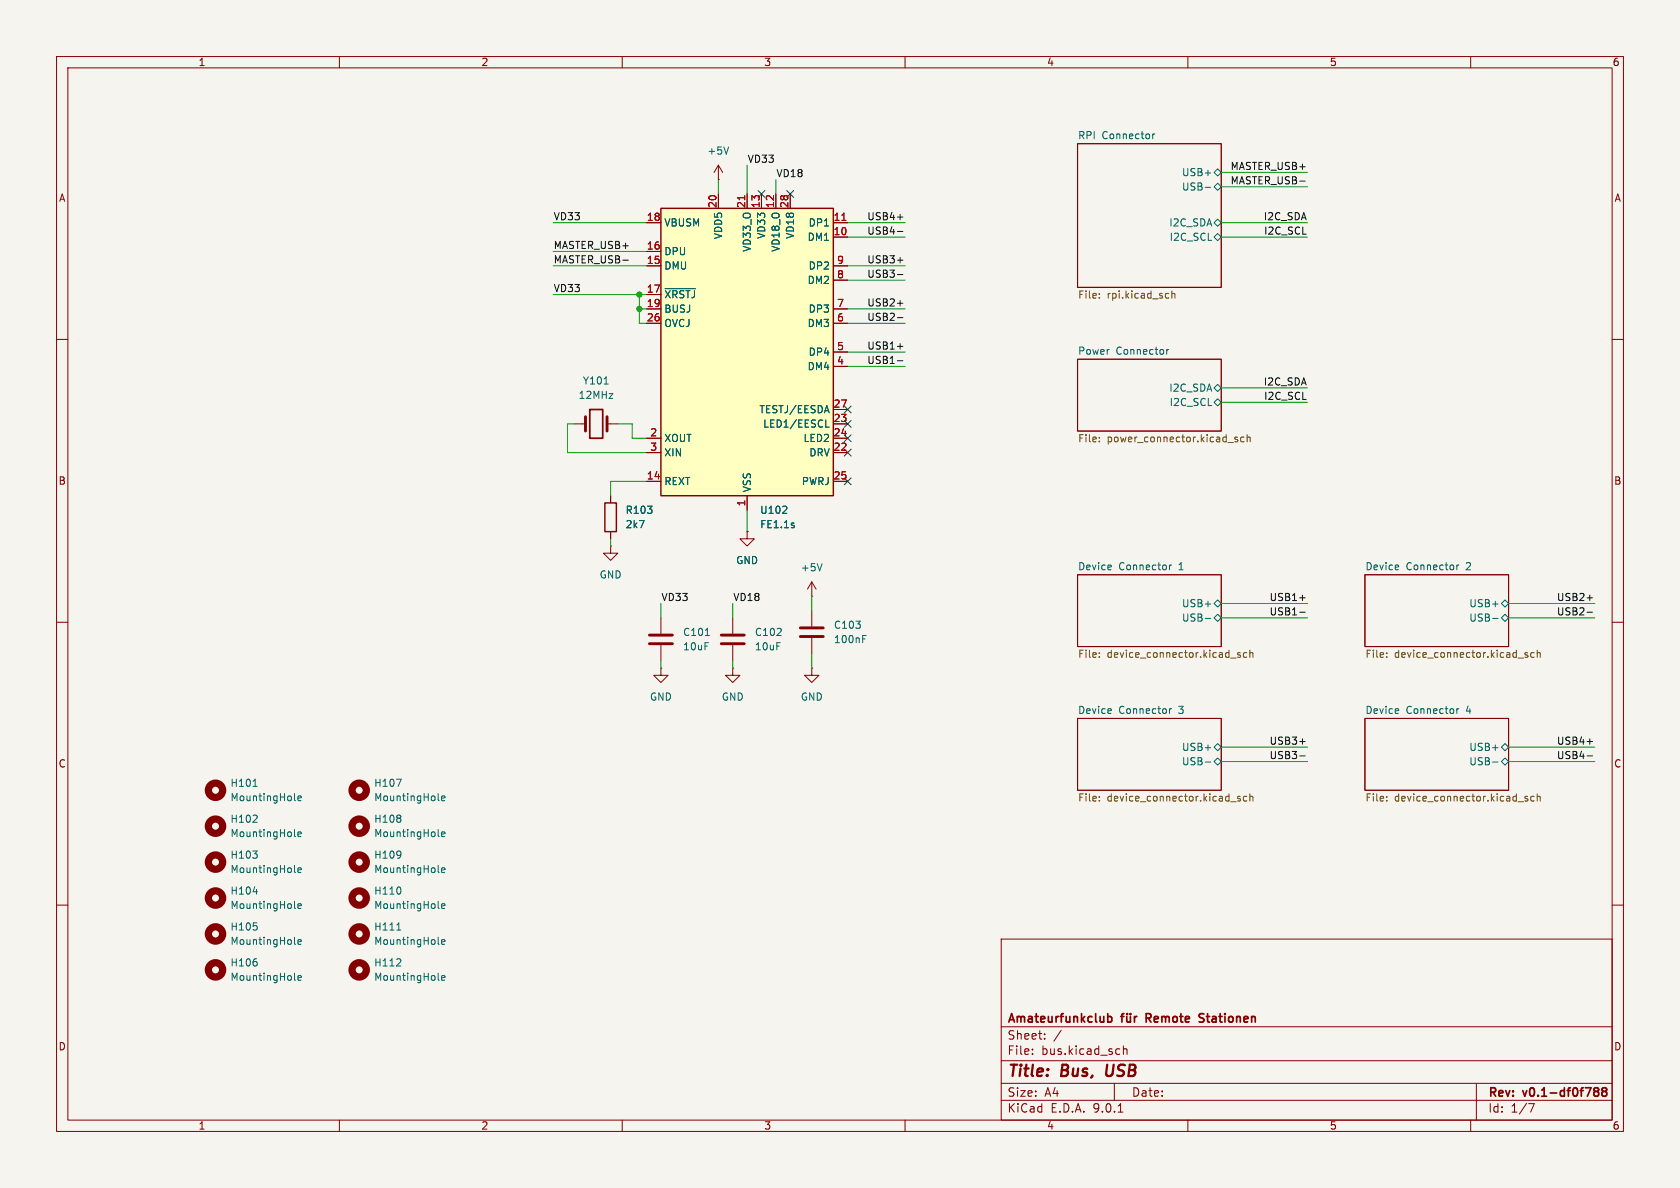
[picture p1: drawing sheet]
<svg xmlns="http://www.w3.org/2000/svg" width="297mm" height="210mm" viewBox="0 0 297 210" stroke-linecap="round" stroke-linejoin="round" font-family="sans-serif">
<path d="M0 0h297v210h-297z" fill="#f5f4ef" stroke="#f5f4ef" stroke-width=".18"/>
<g fill="none" stroke="#840000" stroke-width=".18">
<path d="M10 10h277v190h-277zM12 12h273v186h-273zM60 10v2M110 10v2M160 10v2M210 10v2M260 10v2M127 31.8h.1M127 29.2l-.8 1.3M127 29.2l.8 1.3M127 29.2v2.6M190.5 25.4h25.4v25.4h-25.4z"/>
<path d="M10 60h2M101.6 74.9h1.9M107.3 74.9h1.9M190.5 63.5h25.4v12.7h-25.4zM285 60h2M107.9 87.6v1.3M107.9 94v1.3M132.1 94v1.3h1.2l-1.2 1.2-1.3-1.2h1.3M132.1 94h.1M10 110h2M116.8 118.1v1.3h1.3l-1.3 1.3-1.2-1.3h1.2M116.8 118.1h.1"/>
<path d="M129.5 118.1v1.3h1.3l-1.3 1.3-1.2-1.3h1.2M129.5 118.1h.1M143.5 118.1v1.3h1.3l-1.3 1.3-1.3-1.3h1.3M143.5 118.1h.1M143.5 105.4h.1M143.5 102.9v2.5M143.5 108v2.7M143.5 112.8v2.8M143.5 102.9l-.8 1.2M143.5 102.9l.8 1.2M190.5 101.6h25.4v12.7h-25.4zM241.3 101.6h25.4v12.7h-25.4z"/>
<path d="M285 110h2M190.5 127h25.4v12.7h-25.4zM241.3 127h25.4v12.7h-25.4zM10 160h2M177 166h108v32h-108zM285 160h2M60 198v2M110 198v2M160 198v2M177 194.5h108M177 191.5h108M177 187.5h108"/>
<path d="M177 181.5h108M182.5 186.3v.1M182.5 185.5v.1M184.7 183.6v.1M184.7 182.8v.1M187.6 182.1l-1.3 2M197 191.5v3M197.7 196.6h.8M197.8 185.4l.2 .1M198 186.3l-.2 .1M198.6 184.9v1.5M198.6 185.5l.2-.1 .4 .1v.9"/>
<path d="M210 198v2M260 198v2M261 191.5v6.5M270.2 195.1h1l-.6 1.5"/>
</g>
<g fill="none" stroke="#840000" stroke-width=".3">
<path d="M104.3 72.4h2.3v5.1h-2.3zM195.8 179.8l.5-.1 .3 .3v.4l-.2 .2h-.6M198.1 179.7h.6M198.7 179.2l-.4 .2v1.3M199.2 179.7l.1 .9 .3 .1 .2-.2M199.3 179.2v.1M199.8 179.2v.1M199.8 179.7v1M200.6 179.7v1M201 179.7l-.3 .1-.1 .2M202.6 180h.6M203.2 179.2h-.6v1.5"/>
<path d="M212.8 179.3l-.5-.1-.3 .3 .1 .3 .6 .2M212 180.6h.7M282.1 192.3l.4 .1 .1 .2-.3 .3M282.1 192.9h.2M282.3 192.9l.3 .2v.4l-.1 .2-.4 .1M283.5 192.9l-.3-.3 .3-.3 .4 .1 .2 .2-.3 .3M283.5 192.9h.3M283.5 192.9l-.3 .3 .1 .4 .2 .2 .4-.1 .2-.2-.1-.4-.2-.2"/>
</g>
<path d="M195.7 188.2l-.2 1.6 .4 .4" fill="none" stroke="#840000" stroke-width=".4"/>
<g fill="none" stroke="#006464" stroke-width=".18">
<path d="M128.8 26l-.4 1.2M203.8 23.7v.8M204.1 23.7l-.3 .2M213.1 33.1h.9M214.6 39.4l.7-.7 .6 .7-.6 .6zM214.6 30.5l.7-.7 .6 .7-.6 .6zM214.6 33l.7-.6 .6 .6-.6 .7zM214.6 41.9l.7-.6 .6 .6-.6 .6zM106.8 67.9h.7M206.3 61.8v.8M206.6 61.8l-.3 .2M214.6 71.1l.7-.6 .6 .6-.6 .7z"/>
<path d="M214.6 68.6l.7-.7 .6 .7-.6 .6zM145.3 99.6l-.4 1.3M196.4 99.9l.1 .3-.6 .1M206.7 99.9v.8M207.1 99.9l-.4 .2M247.2 99.9l.1 .3-.6 .1M257.5 99.9v.8M257.9 99.9l-.4 .2M152.5 112.9h.4M152.5 112.3h.6M213.1 109.3h.9M214.6 106.7l.7-.7 .6 .7-.6 .6z"/>
<path d="M215.3 108.6l.6 .6-.6 .7-.7-.7zM263.9 109.3h.9M265.4 106.7l.7-.7 .6 .7-.6 .6zM265.4 109.2l.7-.6 .6 .6-.6 .7zM196.4 125.3l.1 .3-.6 .1M206.7 125.3v.8M207.1 125.3l-.4 .2M213.1 134.7h.9M214.6 134.6l.7-.6 .6 .6-.6 .7zM215.3 131.4l.6 .7-.6 .6-.7-.6zM247.2 125.3l.1 .3-.6 .1M257.5 125.3v.8"/>
<path d="M257.9 125.3l-.4 .2M263.9 134.7h.9M265.4 132.1l.7-.7 .6 .7-.6 .6zM265.4 134.6l.7-.6 .6 .6-.6 .7z"/>
</g>
<g fill="none" stroke="#725600" stroke-width=".18">
<path d="M194.3 51.9v.1M194.3 52.6v.1M206.5 51.9h.1M206.6 52.6l-.1 .1M207.2 51.4v1.3M207.2 52l.2-.1h.3v.8M194.3 78v.1M194.3 77.3v.1M218.8 77.3h-.3l-.2 .1 .1 .2 .4 .1v.3h-.5M219.9 77.3h-.3l-.3 .2 .1 .5h.5M220.5 77.4l.2-.1h.3v.8M220.5 76.8v1.3"/>
<path d="M194.3 115.4v.1M194.3 116.1v.1M217.6 116.3h.9M219.3 115.4h-.3l-.2 .1v.2l.5 .1v.3h-.5M220.4 115.4h-.3l-.3 .2 .1 .5h.5M221 114.9v1.3M221 115.5l.1-.1h.3l.1 .8M245.1 115.4v.1M245.1 116.1v.1M268.4 116.3h.9M270.1 115.4h-.3l-.2 .1v.2l.5 .1v.3h-.5M271.2 115.4h-.3l-.3 .2 .1 .5h.5"/>
<path d="M271.8 115.5l.1-.1h.3l.1 .8M271.8 114.9v1.3M194.3 140.8v.1M194.3 141.5v.1M217.6 141.7h.9M219.3 140.8h-.3l-.2 .1v.2l.5 .1v.3h-.5M220.4 140.8h-.3l-.3 .2 .1 .5h.5M221 140.9l.1-.1h.3l.1 .8M221 140.3v1.3M245.1 141.5v.1M245.1 140.8v.1M268.4 141.7h.9"/>
<path d="M270.1 140.8h-.3l-.2 .1v.2l.5 .1v.3h-.5M271.2 140.8h-.3l-.3 .2 .1 .5h.5M271.8 140.9l.1-.1h.3l.1 .8M271.8 140.3v1.3"/>
</g>
<path d="M106.9 88.9h2.1v5.1h-2.1z" fill="none" stroke="#840000" stroke-width=".25"/>
<path d="M103.5 73.7v2.5M107.3 73.7v2.5M141.5 111h4M141.5 112.5h4" fill="none" stroke="#840000" stroke-width=".51"/>
<path d="M116.8 36.8h30.5v50.8h-30.5z" fill="#ffffc2"/>
<path d="M116.8 36.8h30.5v50.8h-30.5z" fill="none" stroke="#840000" stroke-width=".25"/>
<g fill="none" stroke="#840000" stroke-width=".18">
<path d="M114.3 39.4h2.5M127 34.3v2.5M132.1 34.3v2.5M134.6 34.3v2.5M137.2 34.3v2.5M139.7 34.3v2.5M147.3 39.4h2.6M114.3 44.5h2.5M114.3 47h2.5M114.3 52.1h2.5M114.3 54.6h2.5M114.3 57.2h2.5"/>
<path d="M147.3 47h2.6M147.3 54.6h2.6M147.3 57.2h2.6M147.3 41.9h2.6M147.3 49.5h2.6M114.3 77.5h2.5M147.3 77.5h2.6M147.3 62.2h2.6M147.3 64.8h2.6M147.3 72.4h2.6M147.3 74.9h2.6M107.9 96.5v1.3h1.3l-1.3 1.3-1.2-1.3h1.2"/>
<path d="M107.9 96.5h.1M107.9 87.6v1.3M107.9 94v1.3M114.3 80h2.5M114.3 85.1h2.5M132.1 94h.1M132.1 87.6v2.6M147.3 80h2.6M147.3 85.1h2.6M116.8 109.2v2.8M116.8 114v2.8M129.5 109.2v2.8"/>
<path d="M129.5 114v2.8"/>
</g>
<g fill="none" stroke="#006464" stroke-width=".18">
<path d="M117.6 51h5.3M146 75.5h.6M138.3 90.7h.8M139 89.6v.4M124.7 112.3h.7M44.7 139h.8M70.1 137.7h.8l-.5 1.3M44.7 145.4h.8M44.7 150.4h.8l-.5 .5M44.7 157.6h.8M45.4 144.2v.4M45.4 151v.6"/>
<path d="M52.1 141.4l.1 .1M52.1 154.1l.1 .1M52.1 147.7l.1 .2M52.7 147.5l.6-.1-.1-.3h-.4l-.1 .1v.6h.5M52.7 141.1l.6-.1-.1-.2-.4-.1-.1 .2v.6h.5M52.7 153.8l.6-.1-.1-.2-.4-.1-.1 .2v.6h.5M70.8 157v.8M70.8 144.2v.3M70.8 144.8v.4M70.8 150.6v.8M70.9 151l-.1 .1M77.5 141.4l.1 .1"/>
<path d="M77.5 154.1l.1 .1M77.5 147.7l.1 .2M78.1 141.1l.6-.1-.1-.2-.4-.1-.1 .2v.6h.5M78.1 147.5l.6-.1-.1-.3h-.4l-.1 .1v.6h.5M78.1 153.8l.6-.1-.1-.2-.4-.1-.1 .2v.6h.5M45.4 163.7v.6M45.4 170.1v.5M52.1 166.8l.1 .1M52.1 173.1l.1 .2M52.1 160.4l.1 .2M52.7 160.2l.6-.1-.1-.3h-.4l-.1 .1v.6h.5M52.7 166.5l.6-.1-.1-.2-.4-.1-.1 .2v.6h.5"/>
<path d="M52.7 172.9l.6-.1-.1-.3h-.4l-.1 .1v.6h.5M70.1 170.8h.8M70.1 164.4h.8M70.8 169.6v.4M77.5 160.4l.1 .2M77.5 166.8l.1 .1M77.5 173.1l.1 .2M78.1 160.2l.6-.1-.1-.3h-.4l-.1 .1v.6h.5M78.1 166.5l.6-.1-.1-.2-.4-.1-.1 .2v.6h.5M78.1 172.9l.6-.1-.1-.3h-.4l-.1 .1v.6h.5"/>
</g>
<path d="M131.7 34.6v.7M148.8 39h.8" fill="none" stroke="#a90000" stroke-width=".18"/>
<path d="M114.8 112.3h4.1M114.8 113.8h4.1M127.5 112.3h4.1M127.5 113.8h4.1" fill="none" stroke="#840000" stroke-width=".51"/>
<g fill="none" stroke="#840000" stroke-width="1.3">
<circle cx="38.1" cy="139.7" r="1.27"/>
<circle cx="63.5" cy="139.7" r="1.27"/>
<circle cx="38.1" cy="146" r="1.27"/>
<circle cx="38.1" cy="158.7" r="1.27"/>
<circle cx="38.1" cy="152.4" r="1.27"/>
<circle cx="63.5" cy="152.4" r="1.27"/>
<circle cx="63.5" cy="146" r="1.27"/>
<circle cx="63.5" cy="158.7" r="1.27"/>
<circle cx="38.1" cy="171.4" r="1.27"/>
<circle cx="38.1" cy="165.1" r="1.27"/>
<circle cx="63.5" cy="165.1" r="1.27"/>
<circle cx="63.5" cy="171.4" r="1.27"/>
</g>
<g fill="none" stroke="#0f0f0f" stroke-width=".18">
<path d="M158.6 38.4h1M229.8 32h.9M110.1 46h1M158.6 56.2h1M158.6 46h1M158.6 40.9h1M158.6 53.6h1M158.6 48.5h1M158.6 63.8h1M158.6 61.2h1M229.8 108.2h.9M229.8 105.7h.9"/>
<path d="M280.6 108.2h.9M280.6 105.7h.9M229.8 131.1h.9M229.8 133.6h.9M280.6 131.1h.9M280.6 133.6h.9"/>
</g>
<g fill="none" stroke="#009600" stroke-width=".18">
<path d="M97.8 39.4h16.5M127 31.8v2.5M132.1 29.2v5.1M137.2 31.8v2.5M149.9 39.4h10.1M215.9 39.4h15.2M215.9 30.5h15.2M215.9 33h15.2M97.8 52.1h16.5M97.8 47h16.5M97.8 44.5h16.5M113 54.6h1.3"/>
<path d="M113 52.1v5.1h1.3M149.9 41.9h10.1M149.9 54.6h10.1M149.9 57.2h10.1M149.9 47h10.1M149.9 49.5h10.1M215.9 41.9h15.2M101.6 74.9h-1.3v5.1h14M109.2 74.9h2.6v2.6h2.5M149.9 64.8h10.1M149.9 62.2h10.1M215.9 71.1h15.2"/>
<path d="M215.9 68.6h15.2M107.9 95.3v1.2M114.3 85.1h-6.4v2.5M132.1 90.2v3.8M116.8 106.7v2.5M116.8 116.8v1.3M129.5 106.7v2.5M129.5 116.8v1.3M143.5 105.4v2.6M143.5 115.6v2.5M215.9 106.7h15.2M215.9 109.2h15.2"/>
<path d="M266.7 106.7h15.2M266.7 109.2h15.2M215.9 132.1h15.2M215.9 134.6h15.2M266.7 132.1h15.2M266.7 134.6h15.2"/>
</g>
<g fill="none" stroke="#000084" stroke-width=".18">
<path d="M134 33.7l1.2 1.2M135.2 33.7l-1.2 1.2M139.1 33.7l1.2 1.2M140.3 33.7l-1.2 1.2M149.3 76.9l1.2 1.2M149.3 79.4l1.2 1.2M149.3 71.8l1.2 1.2M149.3 74.3l1.2 1.2M150.5 76.9l-1.2 1.2M150.5 79.4l-1.2 1.2M150.5 71.8l-1.2 1.2M150.5 74.3l-1.2 1.2"/>
<path d="M149.3 84.5l1.2 1.2M150.5 84.5l-1.2 1.2"/>
</g>
<g fill="#009600" stroke="#009600" stroke-width=".18">
<circle cx="113" cy="54.6" r=".46"/>
<circle cx="113" cy="52.1" r=".46"/>
</g>
<g font-size="2.8" fill="#840000">
<text x="178" y="190.9">Title:</text>
<text x="187.7" y="190.9">Bus,</text>
<text x="196.4" y="190.9">USB</text>
</g>
<g font-size="2.1" fill="#840000">
<text x="178" y="184">Sheet:</text>
<text x="178" y="181.2">Amateurfunkclub</text>
<text x="203.3" y="181.2">Remote</text>
<text x="213.3" y="181.2">Stationen</text>
<text x="178" y="186.7">File:</text>
<text x="184.1" y="186.7">bus.kicad_sch</text>
<text x="178" y="196.9">KiCad</text>
<text x="178" y="194.1">Size:</text>
<text x="184.7" y="194.1">A4</text>
<text x="185.7" y="196.9">E.D.A.</text>
<text x="193.3" y="196.9">9.0.1</text>
<text x="200" y="194.1">Date:</text>
<text x="263" y="194.3">Rev:</text>
<text x="263" y="196.9">Id:</text>
<text x="267.1" y="196.9">1/7</text>
<text x="269.4" y="194.3">v0.1-df0f788</text>
</g>
<g font-size="1.8" fill="#840000">
<text x="35" y="11.9">1</text>
<text x="85" y="11.9">2</text>
<text x="135" y="11.9">3</text>
<text x="185" y="11.9">4</text>
<text x="235" y="11.9">5</text>
<text x="285" y="11.9">6</text>
<text x="10.3" y="35.9">A</text>
<text x="285.3" y="35.9">A</text>
<text x="10.3" y="85.9">B</text>
<text x="285.3" y="85.9">B</text>
<text x="10.3" y="135.9">C</text>
<text x="285.3" y="135.9">C</text>
<text x="10.3" y="185.9">D</text>
<text x="285.3" y="185.9">D</text>
<text x="35" y="199.9">1</text>
<text x="85" y="199.9">2</text>
<text x="135" y="199.9">3</text>
<text x="185" y="199.9">4</text>
<text x="235" y="199.9">5</text>
<text x="285" y="199.9">6</text>
</g>
<g font-size="1.8" fill="#006464">
<text x="125" y="27.5">+5V</text>
<text x="190.5" y="24.7">RPI</text>
<text x="194.8" y="24.7">Connector</text>
<text x="208.9" y="31.3">USB+</text>
<text x="208.9" y="33.9">USB-</text>
<text x="117.3" y="40.2">VBUSM</text>
<text x="142.9" y="40.2">DP1</text>
<text x="206.6" y="40.2">I2C_SDA</text>
<text x="117.3" y="45.3">DPU</text>
<text x="117.3" y="47.9">DMU</text>
<text x="127.9" y="42.4" transform="rotate(-90 127.9 42.4)">VDD5</text>
<text x="132.9" y="44.6" transform="rotate(-90 132.9 44.6)">VD33_O</text>
<text x="135.5" y="42.3" transform="rotate(-90 135.5 42.3)">VD33</text>
<text x="138" y="44.6" transform="rotate(-90 138 44.6)">VD18_O</text>
<text x="140.6" y="42.3" transform="rotate(-90 140.6 42.3)">VD18</text>
<text x="142.7" y="42.8">DM1</text>
<text x="142.9" y="47.9">DP2</text>
<text x="206.7" y="42.8">I2C_SCL</text>
<text x="117.3" y="52.9">~{XRSTJ}</text>
<text x="142.7" y="50.4">DM2</text>
<text x="117.3" y="55.5">BUSJ</text>
<text x="117.3" y="58">OVCJ</text>
<text x="142.7" y="58">DM3</text>
<text x="142.9" y="55.5">DP3</text>
<text x="142.7" y="65.6">DM4</text>
<text x="142.9" y="63.1">DP4</text>
<text x="190.5" y="62.8">Power</text>
<text x="197.3" y="62.8">Connector</text>
<text x="102.2" y="70.7">12MHz</text>
<text x="102.9" y="68.2">Y101</text>
<text x="206.6" y="69.4">I2C_SDA</text>
<text x="206.7" y="72">I2C_SCL</text>
<text x="134.2" y="73.3">TESTJ/EESDA</text>
<text x="134.8" y="75.8">LED1/EESCL</text>
<text x="117.3" y="78.3">XOUT</text>
<text x="117.3" y="80.9">XIN</text>
<text x="142" y="78.3">LED2</text>
<text x="143" y="80.9">DRV</text>
<text x="117.3" y="86">REXT</text>
<text x="132.9" y="87.1" transform="rotate(-90 132.9 87.1)">VSS</text>
<text x="141.6" y="86">PWRJ</text>
<text x="110.5" y="91">R103</text>
<text x="110.5" y="93.6">2k7</text>
<text x="134.3" y="93.6">FE1.1s</text>
<text x="134.3" y="91">U102</text>
<text x="130" y="99.9">GND</text>
<text x="141.5" y="101.2">+5V</text>
<text x="190.5" y="100.9">Device</text>
<text x="197.8" y="100.9">Connector</text>
<text x="208.5" y="100.9">1</text>
<text x="241.3" y="100.9">Device</text>
<text x="248.6" y="100.9">Connector</text>
<text x="259.3" y="100.9">2</text>
<text x="105.9" y="102.5">GND</text>
<text x="208.9" y="107.5">USB+</text>
<text x="259.7" y="107.5">USB+</text>
<text x="120.7" y="112.6">C101</text>
<text x="133.4" y="112.6">C102</text>
<text x="147.3" y="111.4">C103</text>
<text x="147.3" y="113.9">100nF</text>
<text x="208.9" y="110.1">USB-</text>
<text x="259.7" y="110.1">USB-</text>
<text x="120.7" y="115.2">10uF</text>
<text x="133.4" y="115.2">10uF</text>
<text x="114.8" y="124.1">GND</text>
<text x="127.5" y="124.1">GND</text>
<text x="141.5" y="124.1">GND</text>
<text x="190.5" y="126.3">Device</text>
<text x="197.8" y="126.3">Connector</text>
<text x="208.5" y="126.3">3</text>
<text x="241.3" y="126.3">Device</text>
<text x="248.6" y="126.3">Connector</text>
<text x="259.3" y="126.3">4</text>
<text x="208.9" y="132.9">USB+</text>
<text x="208.9" y="135.5">USB-</text>
<text x="259.7" y="132.9">USB+</text>
<text x="259.7" y="135.5">USB-</text>
<text x="40.6" y="139.3">H101</text>
<text x="40.6" y="141.8">MountingHole</text>
<text x="66" y="139.3">H107</text>
<text x="66" y="141.8">MountingHole</text>
<text x="40.6" y="145.6">H102</text>
<text x="40.6" y="148.2">MountingHole</text>
<text x="66" y="145.6">H108</text>
<text x="66" y="148.2">MountingHole</text>
<text x="40.6" y="152">H103</text>
<text x="40.6" y="154.5">MountingHole</text>
<text x="66" y="152">H109</text>
<text x="66" y="154.5">MountingHole</text>
<text x="40.6" y="158.3">H104</text>
<text x="40.6" y="160.9">MountingHole</text>
<text x="66" y="158.3">H110</text>
<text x="66" y="160.9">MountingHole</text>
<text x="40.6" y="164.7">H105</text>
<text x="40.6" y="167.2">MountingHole</text>
<text x="66" y="164.7">H111</text>
<text x="66" y="167.2">MountingHole</text>
<text x="40.6" y="171">H106</text>
<text x="40.6" y="173.6">MountingHole</text>
<text x="66" y="171">H112</text>
<text x="66" y="173.6">MountingHole</text>
</g>
<g font-size="1.8" fill="#0f0f0f">
<text x="132.1" y="28.9">VD33</text>
<text x="137.2" y="31.4">VD18</text>
<text x="217.5" y="32.7">MASTER_USB-</text>
<text x="217.5" y="30.1">MASTER_USB+</text>
<text x="97.8" y="39">VD33</text>
<text x="153.2" y="39">USB4+</text>
<text x="153.2" y="41.6">USB4-</text>
<text x="223.3" y="39">I2C_SDA</text>
<text x="223.4" y="41.6">I2C_SCL</text>
<text x="97.8" y="44.1">MASTER_USB+</text>
<text x="97.8" y="46.6">MASTER_USB-</text>
<text x="153.2" y="46.6">USB3+</text>
<text x="97.8" y="51.7">VD33</text>
<text x="153.2" y="49.2">USB3-</text>
<text x="153.2" y="56.8">USB2-</text>
<text x="153.2" y="54.3">USB2+</text>
<text x="153.2" y="64.4">USB1-</text>
<text x="153.2" y="61.9">USB1+</text>
<text x="223.3" y="68.2">I2C_SDA</text>
<text x="223.4" y="70.8">I2C_SCL</text>
<text x="116.8" y="106.3">VD33</text>
<text x="129.5" y="106.3">VD18</text>
<text x="224.3" y="106.3">USB1+</text>
<text x="275.1" y="106.3">USB2+</text>
<text x="224.3" y="108.9">USB1-</text>
<text x="275.1" y="108.9">USB2-</text>
<text x="224.3" y="131.7">USB3+</text>
<text x="275.1" y="131.7">USB4+</text>
<text x="224.3" y="134.3">USB3-</text>
<text x="275.1" y="134.3">USB4-</text>
</g>
<g font-size="1.8" fill="#a90000">
<text x="114.3" y="39.1">18</text>
<text x="126.7" y="36.9" transform="rotate(-90 126.7 36.9)">20</text>
<text x="131.8" y="36.9" transform="rotate(-90 131.8 36.9)">21</text>
<text x="134.4" y="36.9" transform="rotate(-90 134.4 36.9)">13</text>
<text x="136.9" y="36.9" transform="rotate(-90 136.9 36.9)">12</text>
<text x="139.4" y="36.9" transform="rotate(-90 139.4 36.9)">28</text>
<text x="147.3" y="39.1">11</text>
<text x="147.3" y="41.7">10</text>
<text x="114.3" y="44.2">16</text>
<text x="114.3" y="46.7">15</text>
<text x="147.9" y="46.7">9</text>
<text x="114.3" y="51.8">17</text>
<text x="147.9" y="49.3">8</text>
<text x="114.3" y="54.4">19</text>
<text x="114.3" y="56.9">26</text>
<text x="147.9" y="54.4">7</text>
<text x="147.9" y="56.9">6</text>
<text x="147.9" y="62">5</text>
<text x="147.9" y="64.5">4</text>
<text x="114.9" y="77.2">2</text>
<text x="147.3" y="72.1">27</text>
<text x="147.3" y="74.7">23</text>
<text x="147.3" y="77.2">24</text>
<text x="114.9" y="79.8">3</text>
<text x="147.3" y="79.8">22</text>
<text x="114.3" y="84.8">14</text>
<text x="131.8" y="89.6" transform="rotate(-90 131.8 89.6)">1</text>
<text x="147.3" y="84.8">25</text>
</g>
<g font-size="1.8" fill="#725600">
<text x="190.5" y="53.1">File:</text>
<text x="195.7" y="53.1">rpi.kicad_sch</text>
<text x="190.5" y="78.5">File:</text>
<text x="195.7" y="78.5">power_connector.kicad_sch</text>
<text x="190.5" y="116.6">File:</text>
<text x="195.7" y="116.6">device_connector.kicad_sch</text>
<text x="241.3" y="116.6">File:</text>
<text x="246.5" y="116.6">device_connector.kicad_sch</text>
<text x="190.5" y="142">File:</text>
<text x="195.7" y="142">device_connector.kicad_sch</text>
<text x="241.3" y="142">File:</text>
<text x="246.5" y="142">device_connector.kicad_sch</text>
</g>
</svg>
